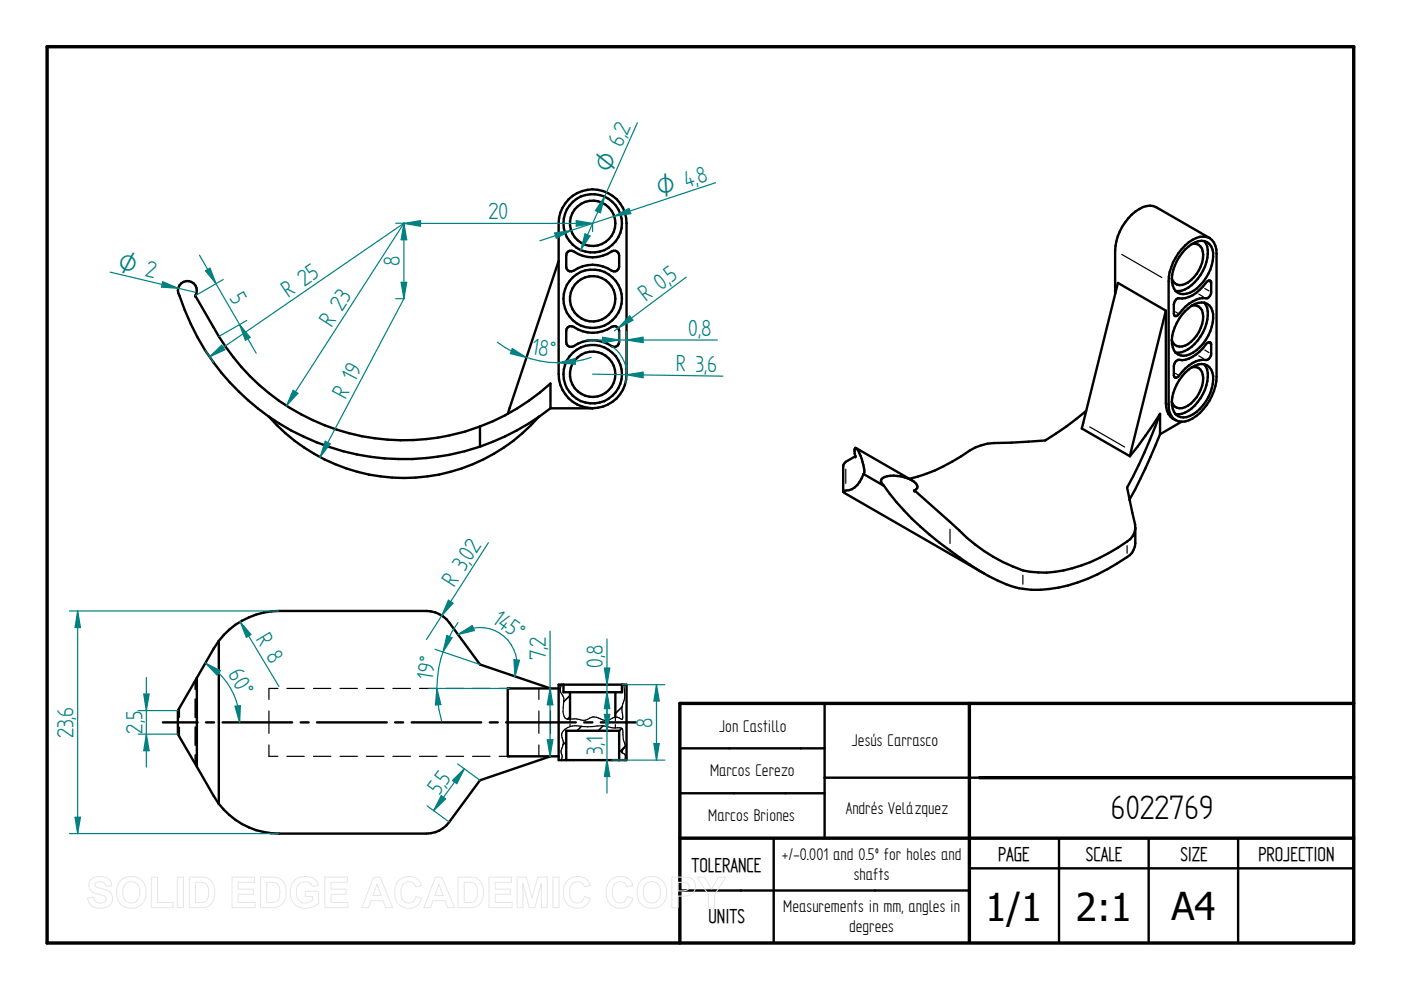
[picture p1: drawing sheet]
<svg xmlns="http://www.w3.org/2000/svg" width="297mm" height="210mm" viewBox="0 0 297 210" stroke-linecap="round" stroke-linejoin="round" font-family="sans-serif">
<path d="M10 9.9h277v190h-277zM205.5 149.1v50.5M287 149.1h-142.9v50.8M144.1 177.7h142.9M207.6 164.9h79.4" fill="none" stroke="#000" stroke-width=".72"/>
<g fill="none" stroke="#000" stroke-width=".51">
<path d="M118.4 55.3l-10.7 32.5M120.4 53.4l.4-.2 .8 .1a7.1 7.1 0 0 0 8.1 0 1.02 1.02 0 0 1 1.6 .8v2.5a1.03 1.03 0 0 1-1.6 .8 7.1 7.1 0 0 0-8.1 0 1.01 1.01 0 0 1-1.5-.8v-2.5zM120.6 42.2a7.2 7.2 0 0 1 7.8-1.5 7.2 7.2 0 0 1 4.4 6.6v32a7.2 7.2 0 0 1-7.2 7.3 7.2 7.2 0 0 1-7.2-7.3v-32a7.1 7.1 0 0 1 2.2-5.1zM120.4 69.4l.4-.2 .8 .1a7.1 7.1 0 0 0 8.1 0 1.02 1.02 0 0 1 1.6 .8v2.5a1.03 1.03 0 0 1-1.6 .8 7.1 7.1 0 0 0-8.1 0 1.01 1.01 0 0 1-1.5-.8v-2.5zM57 88.3a38 38 0 0 0 57.3 0M101.8 90.4a45.9 45.9 0 0 1-55.4-19.1l-5-8.6a2.01 2.01 0 0 0-1.7-3.1 2.01 2.01 0 0 0-1.6 3.1 50 50 0 0 0 63.7 32M101.8 90.4v4.3M116.7 86.6a51.3 51.3 0 0 1-14.9 8.1M116.7 86.6v-5.3a46.6 46.6 0 0 1-14.9 9.1M116.7 86.6h8.9M46.4 135.9v34.5M46.4 135.9l-4.7 7.8"/>
<path d="M46.4 135.9a16.1 16.1 0 0 1 12.7-6.4h31.3a6.2 6.2 0 0 1 4.8 2.5l6.6 8.9 14.9 5.1M41.7 143.7v18.9M41.7 143.7l-4 7v5l4 6.9M118.4 146h-10.7v14.4h10.7M118.4 145.2h14.4v16h-14.4zM119.5 145.2v1.6h12.4v-1.6M120.9 146.8v5.7M130.5 146.8v5.3M144.1 158.7h30.7M174.8 149.1v28.6M41.7 162.6l4.7 7.8M116.7 160.4l-14.9 5-6.6 8.9a5.9 5.9 0 0 1-4.8 2.4h-31.3a16 16 0 0 1-12.7-6.3"/>
<path d="M120.1 161.2v-6.3h11.2v6.3M144.1 168.2h30.7M164 177.7v22.2M207.6 164.9h-32.8M224.5 177.7v22.2M243.5 177.7v22.2M262.5 177.7v22.2M144.1 188.8h61.4M205.5 184.1h81.5"/>
<circle cx="125.6" cy="47.4" r="4.8"/>
<circle cx="125.7" cy="47.4" r="6.2"/>
<circle cx="125.6" cy="63.4" r="4.8"/>
<circle cx="125.7" cy="63.4" r="6.2"/>
<circle cx="125.7" cy="79.4" r="6.2"/>
<circle cx="125.7" cy="79.4" r="4.8"/>
</g>
<g fill="#000">
<circle cx="41.4" cy="62.7" r=".25"/>
<circle cx="130.5" cy="146.8" r=".17"/>
</g>
<path d="M120.1 157.2l-.7 .7M120.9 147.4l-1.4 1.4M120.9 151.9l-.6 .6M123.3 154l-1 .9M127.8 153.9l-1 1M131.8 154.4l-.5 .6M131.9 149.9l-1.4 1.4M132.1 145.2l-.2 .2M132.5 158.2l-1.2 1.3" fill="none" stroke="#000" stroke-width=".34"/>
<g fill="none" stroke="#000" stroke-width=".25">
<path d="M38.1 150.1v2M38.1 154.2v2M41.4 144.3v1.9M41.4 148.2v3.9M41.4 154.1v3.9M57 157.9v2.5h1.9M57 150.7v4.8M58.9 146h-1.9v2.3M60.8 146h3.7M66.5 146h3.6M72.1 146h3.7M77.7 146h3.7"/>
<path d="M83.3 146h3.7M88.9 146h3.8M94.6 146h3.7M100.2 146h3.7M105.8 146h1.9M114.3 146v2.3M114.3 150.7v4.8M114.3 157.9v2.5M116.7 146v2.3M116.7 150.7v4.8M116.7 157.9v2.5M120.9 152.5v.5"/>
<path d="M120.9 153.5v.6M130.5 152.1v.7M130.5 153.6v.7M131.8 159.3h.1M131.8 159.4h.1M131.8 159.4v.1M131.9 159.6a.84 .84 0 0 1 .6 1.4v.2M131.9 159.2l-.1 .1M131.9 159.2l.1-.2a1.27 1.27 0 0 0 .3-1.8l-.2-1.4a1.24 1.24 0 0 0-.4-1.4l-.1-.1a12.1 12.1 0 0 1-4-.4h-1a17.7 17.7 0 0 1-4.8 0 2.45 2.45 0 0 0-2.7 2.1v.2a3 3 0 0 1-.1 2.8v.4a1.74 1.74 0 0 1 0 1.8M131.9 159.2h.1M132.3 145.2a8.1 8.1 0 0 1-.4 4.9l.1 1.8-.1 .6a2.03 2.03 0 0 0-2.8 .2 4.3 4.3 0 0 1-2.7-.6l-.7-.1-.7 .3a2.61 2.61 0 0 1-2.7 .1h-.8a1.49 1.49 0 0 1-1.9-.6 5.1 5.1 0 0 1-.1-2.8 3.1 3.1 0 0 0-.7-2.4v-.5l.2-.9M41.4 160.1v1.9"/>
<path d="M60.8 160.4h3.7M66.5 160.4h3.6M72.1 160.4h3.7M77.7 160.4h3.7M83.3 160.4h3.7M88.9 160.4h3.8M94.6 160.4h3.7M100.2 160.4h3.7M105.8 160.4h1.9"/>
</g>
<path d="M85.6 63.3l-17.7 33.6M69 93.6l1 .5-2.1 2.8z" fill="none" stroke="#008080" stroke-width=".25"/>
<path d="M69 93.6l1 .5-2.1 2.8z" fill="#008080"/>
<path d="M14.7 129.5h44.4M16.5 129.5l.6 3.6h-1.2zM14.7 176.7h44.4" fill="none" stroke="#008080" stroke-width=".25"/>
<path d="M16.5 129.5l.6 3.6h-1.2z" fill="#008080"/>
<path d="M15.9 173.3h1.2l-.6 3.4z" fill="none" stroke="#008080" stroke-width=".25"/>
<path d="M15.9 173.3h1.2l-.6 3.4z" fill="#008080"/>
<path d="M85.6 47.3l-24.9 38.7M62.1 82.8l1.1 .6-2.5 2.6zM16.5 129.5v47.2" fill="none" stroke="#008080" stroke-width=".25"/>
<path d="M62.1 82.8l1.1 .6-2.5 2.6z" fill="#008080"/>
<path d="M85.6 47.3l-41.2 28.3M43.5 74.2l1.8 2.7M44.4 75.6l2.6-2.4 .7 1z" fill="none" stroke="#008080" stroke-width=".25"/>
<path d="M44.4 75.6l2.6-2.4 .7 1z" fill="#008080"/>
<path d="M116 156.8h1.2l-.6 3.6z" fill="none" stroke="#008080" stroke-width=".25"/>
<path d="M116 156.8h1.2l-.6 3.6z" fill="#008080"/>
<path d="M116.6 146l.6 3.4h-1.2z" fill="none" stroke="#008080" stroke-width=".25"/>
<path d="M116.6 146l.6 3.4h-1.2z" fill="#008080"/>
<path d="M109 139.9l1.1 .1-.9 3.4zM116.6 133.8v26.6" fill="none" stroke="#008080" stroke-width=".25"/>
<path d="M109 139.9l1.1 .1-.9 3.4z" fill="#008080"/>
<path d="M97.1 134.5l3-1.9 .5 1.1z" fill="none" stroke="#008080" stroke-width=".25"/>
<path d="M97.1 134.5l3-1.9 .5 1.1z" fill="#008080"/>
<path d="M50.9 131.8l2.3 2.7-1 .6zM50.9 131.8l8.2 13.7M97.1 134.5a7.9 7.9 0 0 1 9.3 .1 7.9 7.9 0 0 1 2.8 8.8" fill="none" stroke="#008080" stroke-width=".25"/>
<path d="M34.5 153.2h7.4M43.7 153.2h1.7M47.2 153.2h14.7M63.8 153.2h1.6M67.2 153.2h14.8M83.8 153.2h1.7M87.3 153.2h14.7M103.8 153.2h1.7M107.3 153.2h14.8M123.9 153.2h1.7M127.4 153.2h7.4" fill="none" stroke="#000" stroke-width=".51"/>
<path d="M50.9 131.8l2.3 2.7-1 .6z" fill="#008080"/>
<path d="M128.7 146.8l.6 3.4h-1.2z" fill="none" stroke="#008080" stroke-width=".25"/>
<path d="M128.7 146.8l.6 3.4h-1.2z" fill="#008080"/>
<path d="M128.1 141.6h1.2l-.6 3.6z" fill="none" stroke="#008080" stroke-width=".25"/>
<path d="M128.1 141.6h1.2l-.6 3.6z" fill="#008080"/>
<path d="M128.7 135.5v18.3M128.7 161.2l.6 3.4h-1.2z" fill="none" stroke="#008080" stroke-width=".25"/>
<path d="M128.7 161.2l.6 3.4h-1.2z" fill="#008080"/>
<path d="M128.1 151.5h1.2l-.6 3.4z" fill="none" stroke="#008080" stroke-width=".25"/>
<path d="M128.1 151.5h1.2l-.6 3.4z" fill="#008080"/>
<path d="M128.7 148v20.1M131.9 145.2h9.1M138.6 157.6h1.2l-.6 3.6zM129.7 161.2h11.3" fill="none" stroke="#008080" stroke-width=".25"/>
<path d="M138.6 157.6h1.2l-.6 3.6z" fill="#008080"/>
<path d="M139.2 145.2l.6 3.4h-1.2z" fill="none" stroke="#008080" stroke-width=".25"/>
<path d="M139.2 145.2l.6 3.4h-1.2z" fill="#008080"/>
<path d="M103.5 115.1l-13.1 20.5M95.1 127.3l1 .6-2.4 2.6zM139.2 145.2v16" fill="none" stroke="#008080" stroke-width=".25"/>
<path d="M95.1 127.3l1 .6-2.4 2.6z" fill="#008080"/>
<path d="M29.3 150.7h8.4M29.3 155.7h8.4M30.5 147.2h1.1l-.6 3.5z" fill="none" stroke="#008080" stroke-width=".25"/>
<path d="M30.5 147.2h1.1l-.6 3.5z" fill="#008080"/>
<path d="M31 155.7l.6 3.5h-1.1z" fill="none" stroke="#008080" stroke-width=".25"/>
<path d="M31 155.7l.6 3.5h-1.1z" fill="#008080"/>
<path d="M31 143.6v19M90.5 170.9l4.7 3.4M93.6 168.7l.9 .7-2.6 2.5zM97 162l4.8 3.4" fill="none" stroke="#008080" stroke-width=".25"/>
<path d="M93.6 168.7l.9 .7-2.6 2.5z" fill="#008080"/>
<path d="M95.9 165.5l2.6-2.5-1.6 3.2z" fill="none" stroke="#008080" stroke-width=".25"/>
<path d="M95.9 165.5l2.6-2.5-1.6 3.2z" fill="#008080"/>
<path d="M23.4 57.7l18 4.3M34.5 59.7l3.3 1.4-3.6-.2zM98.5 163l-6.6 8.9" fill="none" stroke="#008080" stroke-width=".25"/>
<path d="M34.5 59.7l3.3 1.4-3.6-.2z" fill="#008080"/>
<path d="M49.8 149.7l1.2-.1-.2 3.6z" fill="none" stroke="#008080" stroke-width=".25"/>
<path d="M49.8 149.7l1.2-.1-.2 3.6z" fill="#008080"/>
<path d="M43.6 140.6l3.1 1.6-.7 .9z" fill="none" stroke="#008080" stroke-width=".25"/>
<path d="M43.6 140.6l3.1 1.6-.7 .9z" fill="#008080"/>
<path d="M108.6 73.9l3 1.9-3.4-.8zM43.6 140.6a14.5 14.5 0 0 1 7.2 12.6" fill="none" stroke="#008080" stroke-width=".25"/>
<g fill="none" stroke="#000" stroke-width=".51">
<path d="M251.2 52.9a4.8 4.8 0 0 1 4.2-1.8 2.86 2.86 0 0 1 1.8 3.3 9.5 9.5 0 0 1-4.9 7.7 2.5 2.5 0 0 1-3.8-2.2 9.5 9.5 0 0 1 2.7-7zM252.7 51.7a1.81 1.81 0 0 1 2.3 1.6 6.9 6.9 0 0 1-4.3 7.1 1.8 1.8 0 0 1-2.2-1.3M255.3 51.1a4.8 4.8 0 0 1 .5 4.5 9.1 9.1 0 0 1-5.3 6l-1.3 .1M256.5 50.5a4.1 4.1 0 0 0-4.5 .9 11.6 11.6 0 0 0-4.2 8.2v26.2a3.5 3.5 0 0 0 1.5 3.3M256.5 50.5a3.6 3.6 0 0 1 1.4 3.3v26.1a10.9 10.9 0 0 1-5.9 9.2l-1.5 .3M256.5 50.5l-11.4-6.6a4.1 4.1 0 0 0-4.4 .9 11.2 11.2 0 0 0-4.3 8.3v9.2M247.2 65.9l-10.2-5.9-7.6 30.8 10.2 5.9M247.2 65.9l-7.6 30.8M247.2 65.9v19.6a3.5 3.5 0 0 0 2.1 3.6M249.4 63.5l.3-.3a6 6 0 0 0 5.4-2.5 1.81 1.81 0 0 1 1.4-1.2l.2 .1a4.9 4.9 0 0 1-.2 3.1l-.5 .5a6 6 0 0 0-5.3 2.5l-1 1.1-.3 .2-.4-.2-.1-2.2zM249.4 76.5l.3-.2a6 6 0 0 0 5.4-2.5l.9-1.1 .5-.1 .3 .4v2a1.28 1.28 0 0 1-1.7 1.3 7.9 7.9 0 0 0-5.4 3.6l-.6 .2-.2-.5v-2zM251.2 79a4.8 4.8 0 0 1 4.2-1.7 2.86 2.86 0 0 1 1.8 3.2 9.1 9.1 0 0 1-5.6 7.9 2.44 2.44 0 0 1-3.1-2.4 9.5 9.5 0 0 1 2.7-7z"/>
<path d="M251.2 66a4.7 4.7 0 0 1 4.2-1.8 2.88 2.88 0 0 1 1.8 3.3 9.1 9.1 0 0 1-5.6 7.9 2.44 2.44 0 0 1-3.1-2.5 9.5 9.5 0 0 1 2.7-6.9zM252.7 77.9a1.75 1.75 0 0 1 2.3 1.6 6.9 6.9 0 0 1-4.3 7 1.81 1.81 0 0 1-2.2-1.3M252.7 64.8a1.95 1.95 0 0 1 2.4 2.3 7.3 7.3 0 0 1-3.8 6.2 1.94 1.94 0 0 1-2.8-1.2M255.3 77.3a4.6 4.6 0 0 1 .5 4.4 9.1 9.1 0 0 1-5.3 6.1h-1.3M255.3 64.2a4.6 4.6 0 0 1 .5 4.4 8.2 8.2 0 0 1-6 6.2l-.6-.1M181.4 96.7l-2.1 1.2-.5 .7v5.6M181.4 96.8l-.2-.6a1.26 1.26 0 0 1 .2-1.2 7.1 7.1 0 0 1 1.8 4.2 1.35 1.35 0 0 1-.1 1.3M181.5 95l11.9 6.9M230.3 87.1a64 64 0 0 1-8.7 6.3l-7.2 .5a15 15 0 0 0-7.6 1l-1.2 .6a37.8 37.8 0 0 1-12.8 6M246 87.8v4.3M246 92.1l-3.1 7.2-3.4 6.6M246 87.8a95 95 0 0 1-6.4 8.9"/>
<path d="M246 87.8l-3.3 8.1-3.7 7.5 1.7 7.8a3.5 3.5 0 0 1-1.7 3.6 33.5 33.5 0 0 1-17.1 6.6 16.6 16.6 0 0 1-9.3-2.2 35 35 0 0 1-9.2-6.8l-9.5-8.4a.83 .83 0 0 0 .6-.7 .83 .83 0 0 0-.4-.9 7.1 7.1 0 0 0-6.9-1.1 .76 .76 0 0 0-.1 1.3l.3 .4M249.3 89.1l1.2 .3M250.5 89.4l-4.5 2.7M178.8 104.2l.3 .3M179.1 104.6l29.6 17M183.1 100.5l4.3 2.5M183.1 100.5a4.5 4.5 0 0 1-3.8 3.5l-.5 .2M187.4 103a60.3 60.3 0 0 0 16.1 15.2 35.5 35.5 0 0 0 12.5 6.5 26.8 26.8 0 0 0 16.7-2.9l2.1-1.1 4.2-2.6a3.4 3.4 0 0 0 1.7-2.9v-3.4"/>
</g>
<g fill="none" stroke="#000" stroke-width=".25">
<path d="M237.8 53.9l8.5 4.9M256.3 59.6l.3 .3M249.2 79.2l.5 .3M249.2 66.1l.5 .3M254.2 75.4l.9 .6M254.2 62.4l.9 .5M255.4 74.2l.9 .6M255.4 61.2l.9 .5M256.3 72.7l.3 .2M179.3 99.5v3M231.1 90.5l7.4 4.3M247.3 85.6l.3 .1"/>
<path d="M201.4 112.2v3M239 115.7v1.6M216.9 122v1.9"/>
</g>
<g fill="#000">
<circle cx="181.4" cy="96.7" r=".25"/>
<circle cx="193.9" cy="104" r=".25"/>
</g>
<path d="M108.6 73.9l3 1.9-3.4-.8z" fill="#008080"/>
<path d="M118.4 76.9l3.5-.9 .1 1.2z" fill="none" stroke="#008080" stroke-width=".25"/>
<path d="M118.4 76.9l3.5-.9 .1 1.2z" fill="#008080"/>
<path d="M85.6 47.4l3.6-.6v1.2zM85.6 47.3v1.8M125.6 47.3v1.8M105.4 72.6a21.7 21.7 0 0 0 19.9 3.2" fill="none" stroke="#008080" stroke-width=".25"/>
<path d="M85.6 47.4l3.6-.6v1.2z" fill="#008080"/>
<path d="M122.2 46.8l3.4 .6-3.4 .6z" fill="none" stroke="#008080" stroke-width=".25"/>
<path d="M122.2 46.8l3.4 .6-3.4 .6z" fill="#008080"/>
<path d="M83.9 47.3h1.7M85 59.9h1.2l-.6 3.4zM85.6 47.4h40M83.9 63.3h1.7" fill="none" stroke="#008080" stroke-width=".25"/>
<path d="M85 59.9h1.2l-.6 3.4z" fill="#008080"/>
<path d="M85.6 47.3l.6 3.5h-1.2z" fill="none" stroke="#008080" stroke-width=".25"/>
<path d="M85.6 47.3l.6 3.5h-1.2z" fill="#008080"/>
<path d="M43.6 57.4l.9-.5 1.3 3.3zM47.3 59.3l-5.9 3.4M85.6 47.3v16M52.3 67.9l-5.9 3.4" fill="none" stroke="#008080" stroke-width=".25"/>
<path d="M43.6 57.4l.9-.5 1.3 3.3z" fill="#008080"/>
<path d="M50.8 68.8l2.2 2.7-1 .6z" fill="none" stroke="#008080" stroke-width=".25"/>
<path d="M50.8 68.8l2.2 2.7-1 .6z" fill="#008080"/>
<path d="M42.3 54.1l12 20.8M92.2 137.7l9.6 3.2M94.7 134.7l1.1 .5-1.9 3zM90.9 146h17.1" fill="none" stroke="#008080" stroke-width=".25"/>
<path d="M94.7 134.7l1.1 .5-1.9 3z" fill="#008080"/>
<path d="M92.6 146l.9 3.4-1.2 .1z" fill="none" stroke="#008080" stroke-width=".25"/>
<path d="M92.6 146l.9 3.4-1.2 .1z" fill="#008080"/>
<path d="M135.1 26l-12 27M124 49.6l1.1 .4-2 3zM97.1 132a24 24 0 0 0-3.5 20.9" fill="none" stroke="#008080" stroke-width=".25"/>
<path d="M124 49.6l1.1 .4-2 3z" fill="#008080"/>
<path d="M128.2 41.7l-.9 3.4-1.1-.4z" fill="none" stroke="#008080" stroke-width=".25"/>
<path d="M128.2 41.7l-.9 3.4-1.1-.4z" fill="#008080"/>
<path d="M151.7 38.7l-37.2 12.4M117.6 49.4l3.5-.5-3.2 1.6z" fill="none" stroke="#008080" stroke-width=".25"/>
<path d="M117.6 49.4l3.5-.5-3.2 1.6z" fill="#008080"/>
<path d="M130.2 45.8l3.1-1.6 .4 1.1z" fill="none" stroke="#008080" stroke-width=".25"/>
<path d="M130.2 45.8l3.1-1.6 .4 1.1z" fill="#008080"/>
<path d="M125.6 79.3l27.7 .5M129.7 73.4a7.2 7.2 0 0 1 2.9 7.8M132.8 79.5l3.6-.6v1.2z" fill="none" stroke="#008080" stroke-width=".25"/>
<path d="M132.8 79.5l3.6-.6v1.2z" fill="#008080"/>
<path d="M145.5 58.8l-15.2 11.3M133.5 67l.7 .9-3.1 1.7z" fill="none" stroke="#008080" stroke-width=".25"/>
<path d="M133.5 67l.7 .9-3.1 1.7z" fill="#008080"/>
<path d="M127.8 71.5l3.5 .6-3.5 .5zM131.3 70.3v2.3M132.8 70.3v9" fill="none" stroke="#008080" stroke-width=".25"/>
<path d="M127.8 71.5l3.5 .6-3.5 .5z" fill="#008080"/>
<path d="M132.8 72.1l3.6-.6v1.1z" fill="none" stroke="#008080" stroke-width=".25"/>
<path d="M132.8 72.1l3.6-.6v1.1z" fill="#008080"/>
<path d="M124.2 72.1h27.9" fill="none" stroke="#008080" stroke-width=".25"/>
<g fill="none" stroke="#e6e6e6" stroke-width=".21">
<path d="M19.3 186.5a3.1 3.1 0 0 1 4 .2l.4 1.1-1.3 .1a1.28 1.28 0 0 0-1-1 1.28 1.28 0 0 0-1.3 .5v.4a5.6 5.6 0 0 0 2.5 .9 1.98 1.98 0 0 1 1.2 2.4 1.98 1.98 0 0 1-2.2 1.5 2.48 2.48 0 0 1-3-2.2l1.2-.2a1.44 1.44 0 0 0 1.3 1.3 1.44 1.44 0 0 0 1.5-.9 1.18 1.18 0 0 0-1.4-.9 2.36 2.36 0 0 1-2.4-2l.1-.7zM25.8 186.5a3.3 3.3 0 0 1 3.9-.1 3.3 3.3 0 0 1 1.2 3.8 3.2 3.2 0 0 1-3.8 2.3 3.2 3.2 0 0 1-2.4-3.8 3 3 0 0 1 1.1-2.2zM26.5 187.5a1.87 1.87 0 0 1 2.2-.4 1.87 1.87 0 0 1 1 2.1 1.87 1.87 0 0 1-1.8 2.3 1.87 1.87 0 0 1-1.9-2.3l.1-.8zM32.1 186h1.3v5.3h3.3v1.1h-4.6zM37.6 186h1.3v6.4h-1.3zM40.1 186h2.4a2.79 2.79 0 0 1 3 3.3 2.79 2.79 0 0 1-2.9 3.1h-2.5zM41.4 187.1a2.64 2.64 0 0 1 2.5 .5 3.3 3.3 0 0 1-.3 3.5l-.8 .2h-1.4zM49.2 186h4.8v1.1h-3.5v1.4h3.2v1.1h-3.2v1.7h3.6v1.1h-4.9zM55.2 186h2.4a2.79 2.79 0 0 1 3.1 3.3 2.79 2.79 0 0 1-3 3.1h-2.5zM56.6 187.1a2.64 2.64 0 0 1 2.4 .5 3.3 3.3 0 0 1-.3 3.5l-.8 .2h-1.3zM62.3 186.8a3.6 3.6 0 0 1 4.6-.2l.6 1.1-1.3 .3a1.8 1.8 0 0 0-2.2-1 1.8 1.8 0 0 0-1.2 2.1 2.01 2.01 0 0 0 1.1 2.2 2.01 2.01 0 0 0 2.3-.4v-.8h-1.5v-1.1h2.9v2.6a3.8 3.8 0 0 1-5.5-.3 4 4 0 0 1 .2-4.5zM68.9 186h4.8v1.1h-3.5v1.4h3.2v1.1h-3.2v1.7h3.6v1.1h-4.9z"/>
<path d="M79.2 186h1.4l2.6 6.4h-1.4l-.6-1.4h-2.5l-.6 1.4h-1.4zM79.9 187.5l.9 2.4h-1.7zM84.5 186.7a2.87 2.87 0 0 1 4.9 1l-1.3 .3a1.6 1.6 0 0 0-1.8-1 1.6 1.6 0 0 0-1.3 1.7 2.19 2.19 0 0 0 1.3 2.7 1.55 1.55 0 0 0 1.9-1.3l1.2 .4a2.93 2.93 0 0 1-3.4 2 2.93 2.93 0 0 1-2.3-3.3v-.6a3.2 3.2 0 0 1 .8-1.9zM92.3 186h1.4l2.6 6.4h-1.4l-.5-1.4h-2.6l-.5 1.4h-1.4zM93 187.5l.9 2.4h-1.7zM97.1 186h2.4a2.79 2.79 0 0 1 3 3.3 2.79 2.79 0 0 1-2.9 3.1h-2.5zM98.4 187.1a2.64 2.64 0 0 1 2.4 .5 3.3 3.3 0 0 1-.2 3.5l-.9 .2h-1.3zM103.7 186h4.8v1.1h-3.5v1.4h3.2v1.1h-3.2v1.7h3.6v1.1h-4.9zM109.6 186h2l1.2 4.4 1.2-4.4h2v6.4h-1.2v-5.1l-1.4 5.1h-1.2l-1.3-5.1v5.1h-1.3zM117.2 186h1.3v6.4h-1.3zM120.3 186.7a2.87 2.87 0 0 1 4.8 1l-1.2 .3a1.6 1.6 0 0 0-1.9-1 1.6 1.6 0 0 0-1.2 1.7 2.19 2.19 0 0 0 1.3 2.7 1.55 1.55 0 0 0 1.8-1.3l1.3 .4a2.93 2.93 0 0 1-3.5 2 2.93 2.93 0 0 1-2.2-3.3v-.6a3.2 3.2 0 0 1 .8-1.9zM129.3 186.7a2.87 2.87 0 0 1 4.9 1l-1.2 .3a1.6 1.6 0 0 0-1.9-1 1.6 1.6 0 0 0-1.3 1.7 2.19 2.19 0 0 0 1.3 2.7 1.55 1.55 0 0 0 1.9-1.3l1.2 .4a2.93 2.93 0 0 1-3.4 2 2.93 2.93 0 0 1-2.3-3.3l.1-.6a3.2 3.2 0 0 1 .7-1.9z"/>
<path d="M136.2 186.5a3.3 3.3 0 0 1 3.9-.1 3.3 3.3 0 0 1 1.1 3.8 3.2 3.2 0 0 1-3.7 2.3 3.2 3.2 0 0 1-2.4-3.8 3 3 0 0 1 1.1-2.2zM136.9 187.5a1.87 1.87 0 0 1 2.2-.4 1.87 1.87 0 0 1 .9 2.1 1.87 1.87 0 0 1-1.8 2.3 1.87 1.87 0 0 1-1.8-2.3l.1-.8zM142.4 186h2.1a2.5 2.5 0 0 1 2.7 1 2.08 2.08 0 0 1-.1 2.2 2.08 2.08 0 0 1-2.1 .8h-1.2v2.4h-1.4zM143.8 187.1h.6a1.28 1.28 0 0 1 1.7 .9 1.22 1.22 0 0 1-1.6 .9h-.7zM147.8 186h1.5l1.6 2.5 1.4-2.5h1.6l-2.4 3.7v2.7h-1.3v-2.7z"/>
</g>
<g font-size="8.1">
<text x="235.5" y="173.7">6022769</text>
<text x="208.9" y="195.3">1/1</text>
<text x="228.1" y="195.3">2:1</text>
<text x="248.4" y="195.1">A4</text>
</g>
<g font-size="5.6" fill="#008080">
<text x="133" y="28.7" transform="rotate(-66 133 28.7)">2</text>
<text x="148.2" y="39" transform="rotate(-18 148.2 39)">8</text>
<text x="103.5" y="46.5">20</text>
<text x="84.7" y="56.5" transform="rotate(-90 84.7 56.5)">8</text>
<text x="142.4" y="60" transform="rotate(-37 142.4 60)">5</text>
<text x="48.6" y="63.2" transform="rotate(60 48.6 63.2)">5</text>
<text x="61.1" y="63.1" transform="rotate(-34 61.1 63.1)">R 25</text>
<text x="136.9" y="64.1" transform="rotate(-37 136.9 64.1)">R 0,</text>
<text x="70.3" y="69.6" transform="rotate(-57 70.3 69.6)">R 23</text>
<text x="145.9" y="71.2">0,8</text>
<text x="112.5" y="75.1" transform="rotate(9 112.5 75.1)">18°</text>
<text x="143.3" y="78.7" transform="rotate(1 143.3 78.7)">R 3,</text>
<text x="149.9" y="78.9" transform="rotate(1 149.9 78.9)">6</text>
<text x="73.3" y="84.8" transform="rotate(-62 73.3 84.8)">R 19</text>
<text x="99.9" y="119.2" transform="rotate(-57 99.9 119.2)">02</text>
<text x="96.3" y="124.8" transform="rotate(-57 96.3 124.8)">R 3,</text>
<text x="104.1" y="131.8" transform="rotate(36 104.1 131.8)">145°</text>
<text x="54.1" y="135.5" transform="rotate(59 54.1 135.5)">R 8</text>
<text x="48.2" y="143" transform="rotate(60 48.2 143)">60°</text>
<text x="115.7" y="140" transform="rotate(-90 115.7 140)">7,2</text>
<text x="127.8" y="141.6" transform="rotate(-90 127.8 141.6)">0,8</text>
<text x="91.7" y="144.4" transform="rotate(-81 91.7 144.4)">19°</text>
<text x="30.2" y="155.5" transform="rotate(-90 30.2 155.5)">2,5</text>
<text x="138.3" y="154.3" transform="rotate(-90 138.3 154.3)">8</text>
<text x="15.6" y="156.5" transform="rotate(-90 15.6 156.5)">23,6</text>
<text x="127.8" y="160" transform="rotate(-90 127.8 160)">3,1</text>
<text x="94.7" y="166.7" transform="rotate(-54 94.7 166.7)">5</text>
<text x="93.1" y="168.8" transform="rotate(-54 93.1 168.8)">5,</text>
</g>
<g font-size="5.4" fill="#008080">
<text x="129.4" y="36.8" transform="rotate(-66 129.4 36.8)">O 6,</text>
<text x="139.9" y="41.7" transform="rotate(-18 139.9 41.7)">O 4,</text>
<text x="24.8" y="57.1" transform="rotate(13 24.8 57.1)">O 2</text>
</g>
<g font-size="4.8">
<text x="146.6" y="184.8">TOLERANCE</text>
<text x="211.6" y="182.5">PAGE</text>
<text x="230.2" y="182.5">SCALE</text>
<text x="250.3" y="182.5">SIZE</text>
<text x="266.8" y="182.5">PROJECTION</text>
<text x="150.2" y="195.8">UNITS</text>
</g>
<g font-size="4.1">
<text x="152.5" y="155.1">Jon Castillo</text>
<text x="180.6" y="158.2">Jesús Carrasco</text>
<text x="150.5" y="164.5">Marcos Cerezo</text>
<text x="179.3" y="172.6">Andrés Velázquez</text>
<text x="150.2" y="174.1">Marcos Briones</text>
<text x="165.8" y="182.4">+/-0.001 and 0.5º for holes and</text>
<text x="181" y="186.6">shafts</text>
<text x="166.1" y="193.5">Measurements in mm, angles in</text>
<text x="180" y="197.6">degrees</text>
</g>
</svg>
